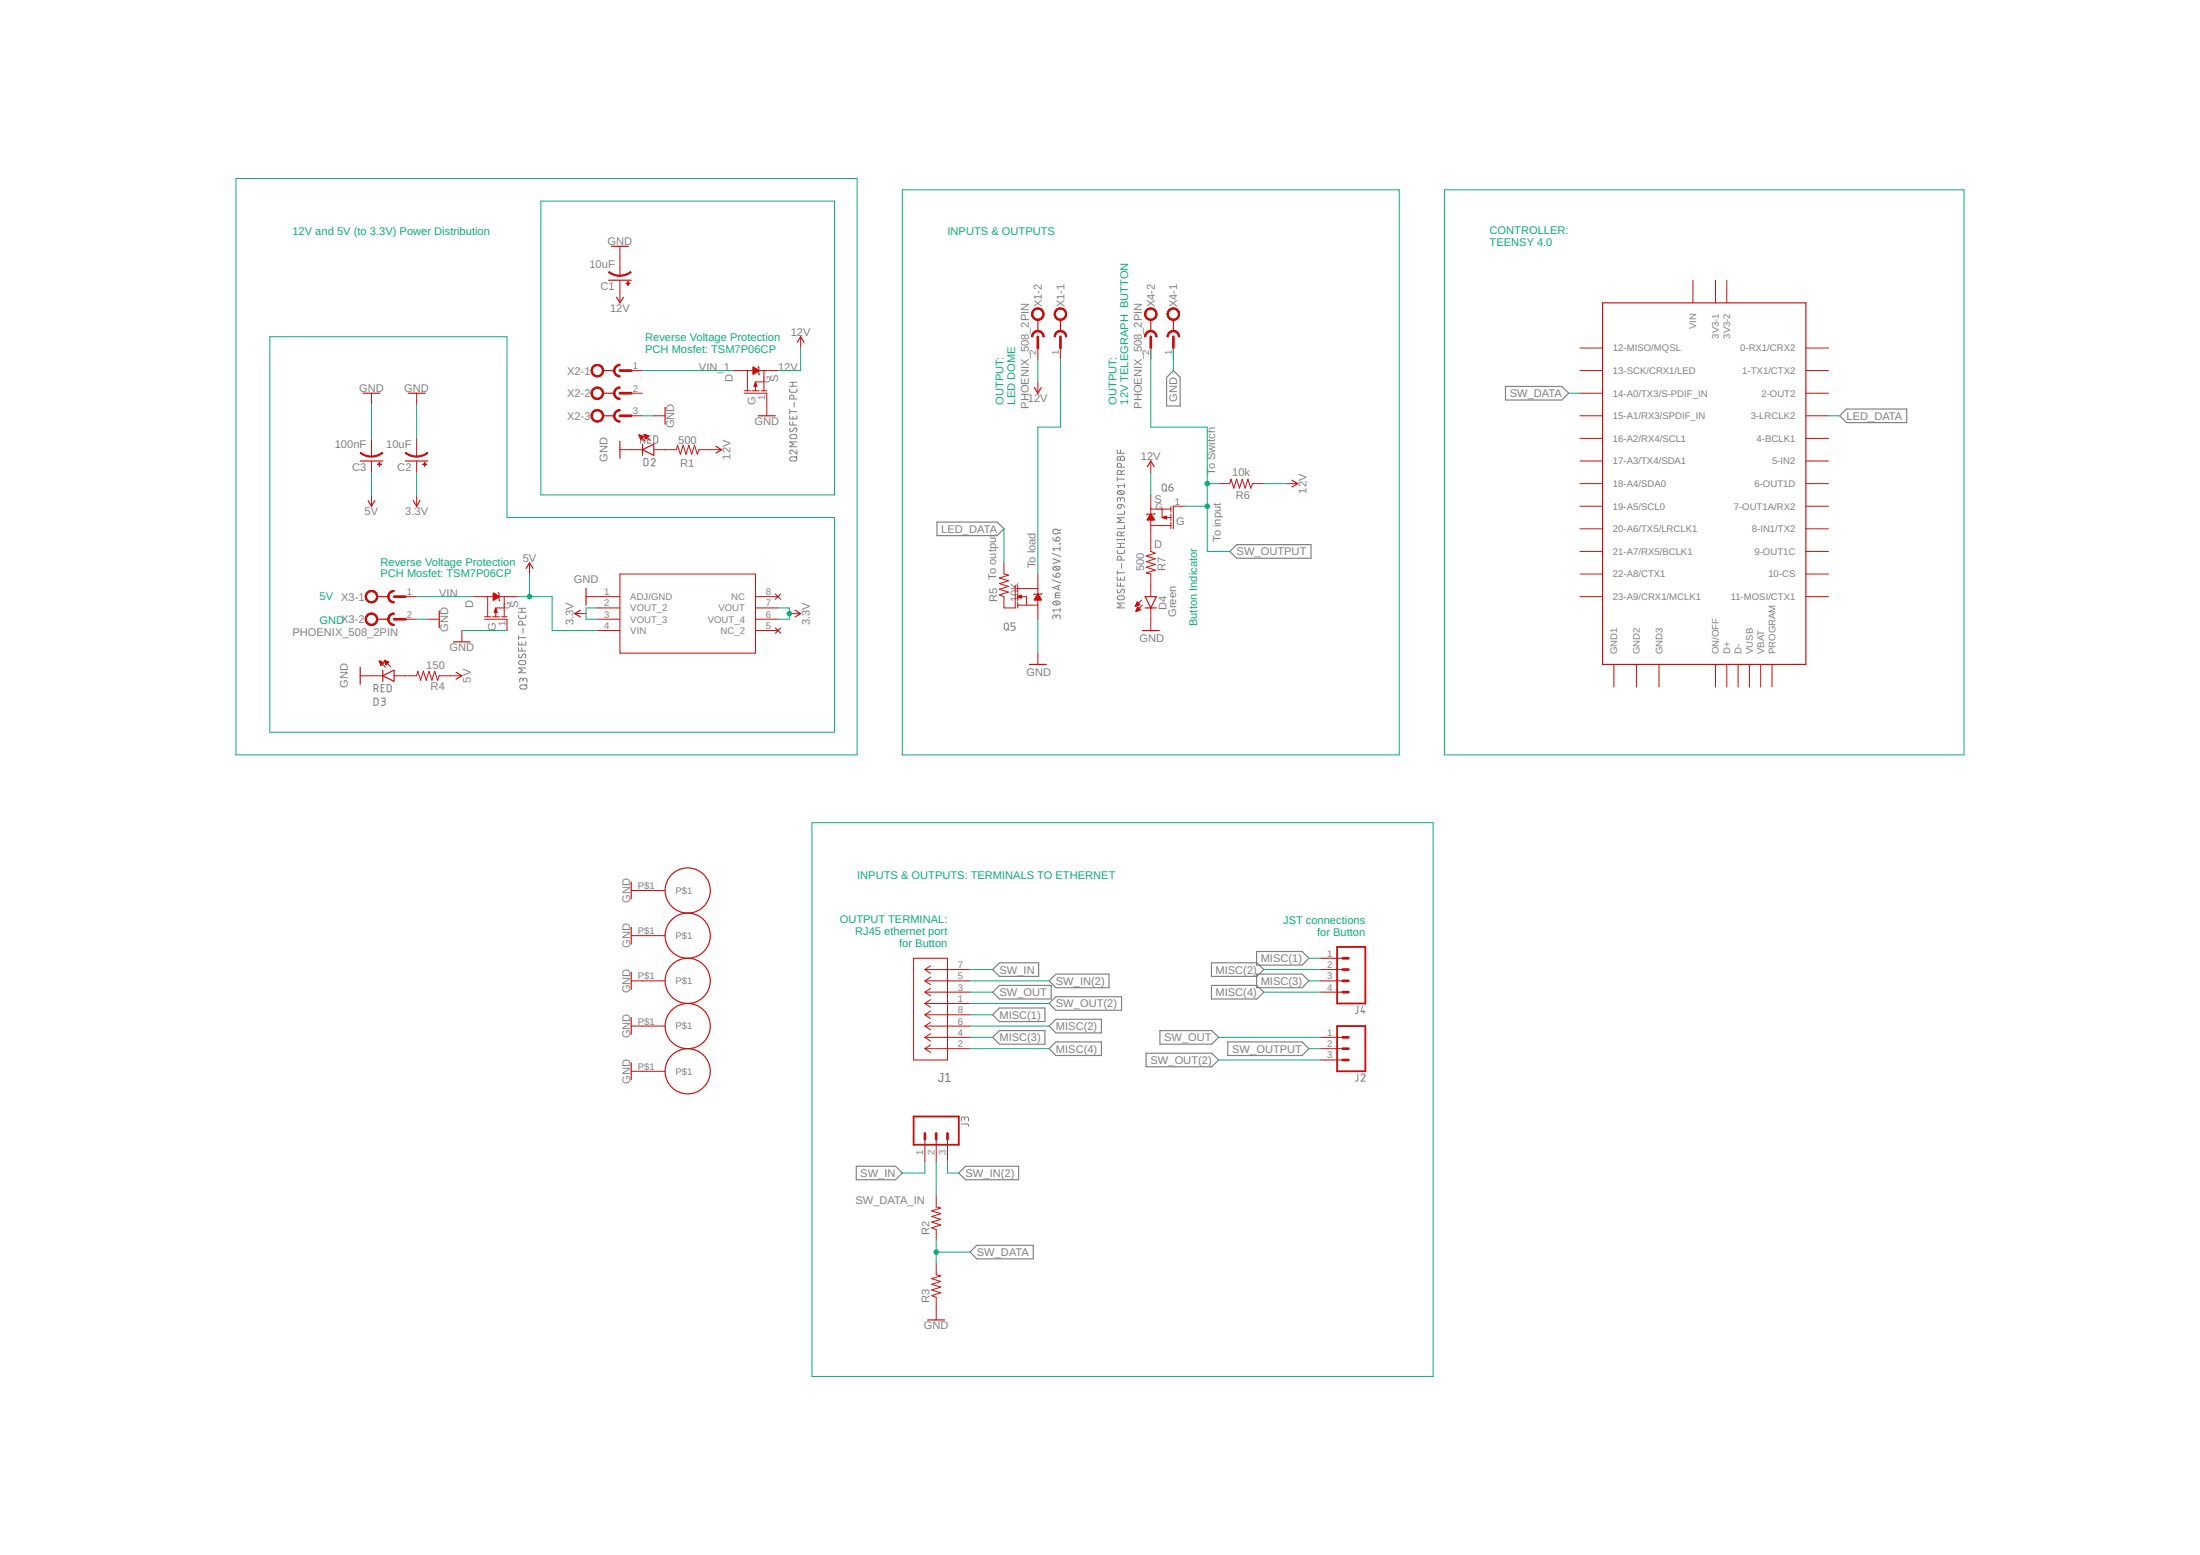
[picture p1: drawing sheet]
<svg xmlns="http://www.w3.org/2000/svg" width="841mm" height="594mm" viewBox="0 0 841 594" stroke-linecap="round" stroke-linejoin="round" font-family="sans-serif">
<g fill="none" stroke="#808080" stroke-width=".38">
<path d="M301.9 148.7l.1 .9 .5 .3 1.9-.1 .3-1.1M301.9 156.5v1.5M301.9 158.8v1.3h2.8v-1.3M301.9 157.3h2.8M301.9 147.6h2.8M301.9 146h2.8M303.1 146v1.6M303.1 159.1v1M303.4 152.4v-.8a.77 .77 0 0 0-.7-.7 .77 .77 0 0 0-.8 .7v.8h2.8M303.6 153.7v1.8M244.9 168.1h.8a.77 .77 0 0 0 .7-.8 .77 .77 0 0 0-.7-.8h-.8v2.8M245.8 168.1l.6 1.2"/>
<path d="M246.2 175.2h1l.5 .5v1.7l-.5 .5h-1zM247.6 167.8h.9M248.9 166.5h-1.3v2.8h1.3M248.9 175.8a.75 .75 0 0 1 1.1-.6 .75 .75 0 0 1 .2 1.2l-1.3 1.5h1.6M249.9 166.5l1 .1 .5 .5v1.7l-.5 .5h-1zM301.9 161.1v1.3h2.8M302 166.4l.4-.3h1.5a.77 .77 0 0 1 .8 .7 .77 .77 0 0 1-.8 .8l-1.7-.2-.3-.6zM302 174.9l.4-.3 1.5-.1a.77 .77 0 0 1 .8 .8 .77 .77 0 0 1-.8 .8l-1.7-.2-.3-.6zM302.1 163.6a.69 .69 0 0 0-.1 1.1 .69 .69 0 0 0 1-.1l.5-.8a.75 .75 0 0 1 1.2 .1 .75 .75 0 0 1-.4 1.1M303.1 161.1v1.3M304.7 171.9v1.6l-1.6-1.3a.76 .76 0 0 0-1.2 .2 .76 .76 0 0 0 .6 1.1M304.7 168.8h-2.8l1.5 1-1.5 .9h2.8"/>
<path d="M304.7 174.2l-.7 .7M427.1 171.9v1.3h2.8M427.2 174.7a.63 .63 0 0 1 .7-.2 .63 .63 0 0 1 .4 .5 .76 .76 0 0 1 .8-.7 .76 .76 0 0 1 .8 .7v.8h-2.8zM428.3 171.9v1.3M428.3 175v.8M428.6 178.5v-.8a.76 .76 0 0 0-.7-.8 .76 .76 0 0 0-.8 .8v.8h2.8M429.9 179.7l-1.3 .6M427.1 182.3v1.5M427.1 183h2.8M427.2 187.9a1.6 1.6 0 0 1 2.6 .4 1.57 1.57 0 0 1-2.7-.3zM427.2 193l1.4-.3v1a.77 .77 0 0 1-1 .5 .77 .77 0 0 1-.4-1.2zM427.7 187.6l1.5 1.2"/>
<path d="M428.3 190.8a.76 .76 0 0 1 .8-.7 .76 .76 0 0 1 .8 .7v.8M428.3 191.3v-.6a.61 .61 0 0 0-.6-.6 .61 .61 0 0 0-.6 .6v.9M428.6 192.7l.8 .3 .5 1M428.6 181.2v-.8a.76 .76 0 0 0-.7-.7 .76 .76 0 0 0-.8 .7v.8h2.8M429.9 184.7v1.6M429.9 195.2v1.3h-2.8M429.9 197.8h-2.8l1.5 .9-1.5 .9h2.8M429.9 185.5h-2.8l.6 .8M444.4 185.2a.78 .78 0 0 1 .9-.3 .78 .78 0 0 1 .5 .8v1.2a.77 .77 0 0 1-.7 .8 .77 .77 0 0 1-.8-.8zM445.5 187l.6 .7M446.9 186.1h.9a.78 .78 0 0 1 .6 .9 .78 .78 0 0 1-.8 .7 .78 .78 0 0 1-.7-.8zM448.1 184.9l-.9 .5-.3 .7"/>
<path d="M402.2 211.4l3.4 1.2M402.5 219.3l.3 .7 .9 .5M402.5 205.5l.3 .7 .9 .5M402.5 213.5l2.8 .9-2.8 .9M402.6 216.7a1.77 1.77 0 0 1 2.7 .4 1.64 1.64 0 0 1-2.8 0zM403.1 216.5l1.5 1.2M403.8 219.2a.79 .79 0 0 1 1.4 .2 .79 .79 0 0 1-.7 1.1h-.8zM403.8 205.4a.79 .79 0 0 1 1.4 .2 .79 .79 0 0 1-.7 1.1h-.8zM405.1 207.7l.2 .2zM405.3 202.2v.4h-.8a1.05 1.05 0 0 0-1.6-.3 1.05 1.05 0 0 0 0 1.6 1.05 1.05 0 0 0 1.6-.3h.8v.4M405.3 208.9v1.5M405.3 209.6h-2.8l.6 .8"/>
<path d="M427.1 210.2l.1 1 .5 .3 1.9-.2 .3-1.1M427.1 205.8v.7M427.1 218.1v1.5M427.1 218.8h2.8M427.1 209.1h2.8M427.1 207.6h2.8M427.1 206.2h2.8M428.3 207.6v1.5M428.6 214v-.8a.76 .76 0 0 0-.7-.8 .76 .76 0 0 0-.8 .8v.8h2.8M428.6 204.7v-.8a.76 .76 0 0 0-.7-.7 .76 .76 0 0 0-.8 .7v.8h2.8M428.8 215.2v1.9M429.9 200.7v1.3h-2.8"/>
<path d="M429.9 205.8v.7M429.9 203.2l-1.3 .6M198.3 235l.1 1 .5 .2 1.9-.1 .2-1.1M198.3 233.9h2.7M198.3 232.4h2.7M199.5 232.4v1.5M199.8 238.8v-.8a.76 .76 0 0 0-.8-.8 .76 .76 0 0 0-.7 .8v.8h2.7M384.1 238.3a.78 .78 0 0 1 .8-.3 .78 .78 0 0 1 .6 .8v1.2a.77 .77 0 0 1-.8 .8 .77 .77 0 0 1-.8-.8zM388.1 238h-1.6v1.2h1a.79 .79 0 0 1 .6 .8 .79 .79 0 0 1-.6 .8h-1M402.2 221.5l3.4 1.2M402.6 230a1.77 1.77 0 0 1 2.7 .4 1.54 1.54 0 0 1-1.5 .7 1.54 1.54 0 0 1-1.3-.9zM403.1 229.8l1.5 1.2"/>
<path d="M403.4 227.4h1.9M403.7 235.7a.77 .77 0 0 1 .8-.8 .77 .77 0 0 1 .8 .8v.8M403.7 236.1v-.6a.61 .61 0 0 0-.6-.6 .61 .61 0 0 0-.6 .6v1M404.6 223.8v1.4M405.3 226.5l-1.6 .1-.3 .4v1.4h1.9M405.3 232.3v1.5M405.3 233h-2.8l.6 .8M405.3 223.6l-2.8 .9 2.8 .9M427.1 222.7v1.2h2.8M427.1 220.4v1.2h2.8v-1.2M427.2 227.9l.4-.3h1.5a.76 .76 0 0 1 .8 .8 .76 .76 0 0 1-.8 .8l-1.7-.2-.3-.6zM427.3 225.2a.68 .68 0 0 0-.1 1 .68 .68 0 0 0 1 0l.5-.8a.75 .75 0 0 1 1.2 .1 .75 .75 0 0 1-.4 1.1"/>
<path d="M428.3 220.7v.9M428.3 222.7v1.2M429.9 230.4h-2.8l1.5 .9-1.5 .9h2.8M198.3 247.5v1.2h2.7M198.3 242.8v1.6M198.3 245.2v1.2h2.7v-1.2M198.3 243.6h2.7M198.4 252.7l.6-.3h1.3a.76 .76 0 0 1 .7 .8 .76 .76 0 0 1-.7 .7l-1.7-.1-.3-.4zM198.5 250a.68 .68 0 0 0-.1 1 .68 .68 0 0 0 1 0l.5-.9a.75 .75 0 0 1 1.2 .2 .75 .75 0 0 1-.5 1.1M199.5 245.5v.9M199.5 247.5v1.2M199.9 259.8a.77 .77 0 0 1 .8-.7 .77 .77 0 0 1 .8 .7v.8"/>
<path d="M199.9 240v1.9M201 255.2h-2.7l1.5 .9-1.5 .9h2.7M385.1 240.2l.7 .6M143 263.1h.8a.77 .77 0 0 0 .7-.8 .77 .77 0 0 0-.7-.8h-.8v2.8M143 266.7l1 .1 .5 .5v1.6l-.5 .6h-1zM143.9 263.1l.6 1.2M145.7 266.7h1a.61 .61 0 0 1 .6 .6 .61 .61 0 0 1-.6 .6h-.7M145.7 262.8h.9M146.5 267.9a.76 .76 0 0 1 .8 .8 .76 .76 0 0 1-.8 .8h-.8M147 261.5h-1.3v2.8h1.3M148 261.5l1 .1 .5 .5v1.7l-.5 .5h-1zM199 261.8l1.7-.1a.77 .77 0 0 1 .8 .8 .77 .77 0 0 1-.8 .7h-1.2a.77 .77 0 0 1-.8-.5 .77 .77 0 0 1 .3-.9z"/>
<path d="M199.9 260.3v-.6a.61 .61 0 0 0-.6-.6 .61 .61 0 0 0-.6 .6v.9M201.5 261.4l-.6 .6M519.1 384.4v2.3l-.9 .4M520.9 384.4l-.6 2.1h1.5M521.4 385.9v1.2M519.1 410.3v2.3l-.9 .4M520.3 410.9a.75 .75 0 0 1 1.1-.6 .75 .75 0 0 1 .2 1.2l-1.3 1.5h1.5M367.5 429.4l2.3 .1 .4 .2 .1 .6M368.7 427.4a.76 .76 0 0 1 .8-.7 .76 .76 0 0 1 .8 .7v.8M368.7 427.9v-.6a.61 .61 0 0 0-.6-.6 .61 .61 0 0 0-.6 .6v.9"/>
</g>
<g fill="none" stroke="#808080" stroke-width=".44">
<path d="M448.6 141.6l2.5 2.6v10.9h-5.1v-10.9zM575.5 147.6h21.6l2.6 2.6-2.6 2.6h-21.6zM703.3 158.9l2.6-2.6h23v5.2h-23zM358.2 199.5h23l2.6 2.5-2.6 2.6h-23zM470.2 210.7l2.5-2.6h28.5v5.2h-28.5zM379.5 379.1l2.6-2.6h19.8v5.2h-19.8zM379.5 370.4l2.6-2.6h15v5.2h-15zM401.1 374.7l2.5-2.5h20.3v5.1h-20.3zM463.1 376.5h17.4l2.6 2.6-2.6 2.6h-17.4zM463.1 367.8h17.4l2.6 2.6-2.6 2.6h-17.4zM480.4 372.2h17.4l2.6 2.5-2.6 2.6h-17.4zM480.4 363.5h17.4l2.6 2.6-2.6 2.6h-17.4z"/>
<path d="M379.5 396.3l2.6-2.6h17.4v5.2h-17.4zM379.5 387.7l2.6-2.6h17.4v5.2h-17.4zM401.1 392l2.5-2.6h17.4v5.2h-17.4zM401.1 383.4l2.5-2.6h25.2v5.2h-25.2zM443.4 393.7h19.8l2.6 2.6-2.6 2.6h-19.8zM469.3 398.1h28.5l2.6 2.5-2.6 2.6h-28.5zM401.1 400.6l2.5-2.5h17.4v5.1h-17.4zM438.1 402.4h25.1l2.6 2.6-2.6 2.6h-25.1zM327.3 445.6h15l2.6 2.5-2.6 2.6h-15zM366.5 448.1l2.6-2.5h20.3v5.1h-20.3zM373.4 475.8h21.6v5.1h-21.6l-2.6-2.5z"/>
</g>
<g fill="none" stroke="#c90d0c" stroke-width=".38">
<path d="M237 94.1v11.2M237 107.1v8.6M237 105.3h.1M647.2 107.1v8.6M655.8 107.1v8.6M660.1 107.1v8.6M289.8 140l.3 .3v2.6l.3 .3M306.1 128.7v4.3M396.7 133v4.3M405.4 133v4.3M439.9 133v4.3M448.6 133v4.3"/>
<path d="M604 133h8.6M690.4 133h8.6M142 150.2v4.3M159.3 150.2v4.3M241.3 141.6h4.3M241.3 150.2h4.3M241.3 158.9h4.3M249.9 158.9h4.4M280.2 141.6h7.6M284.5 150.2h8.6v8.7M284.5 149.3h2.4M285.7 141.6v7.7"/>
<path d="M287.6 149.3h2.6M290.1 141.6h7.3M291 149.3h2.1M292 141.6v7.7M292 145.9h-3.2v3.4M396.7 145.9v4.3M604 141.6h8.6M604 150.2h8.6M604 158.9h8.6M690.4 141.6h8.6M690.4 150.2h8.6M690.4 158.9h8.6"/>
<path d="M142 167.5v6.9M142 176.1v4.3M142 174.4h.1M159.3 167.5v6.9M159.3 176.1v4.3M159.3 174.4h.1M237 171.8h8.6M244.3 166.2l2.4 2.4M246.3 166l2.3 2.4M249.9 171.8h8.7l.4-1.7 1.1 3.4 1.1-3.4 1.1 3.4 1-3.4 1.1 3.4 1.1-3.4 1.1 3.4 .6-1.7h8.6M439.9 176.1v4.3M604 167.5h8.6"/>
<path d="M604 176.1h8.6M690.4 167.5h8.6M690.4 176.1h8.6M142 189.1v4.3M159.3 189.1v4.3M439.9 194.5h7.7M439.9 189.1v7.3M439.9 198.7v12l1.7 .6-3.4 1.1 3.4 1.1-3.4 1.1 3.4 1-3.4 1.1 3.4 1.1-3.4 1.1 1.7 .4v8.6M441.5 196.1l-.3 .3h-2.6l-.3 .3M444.2 194.5v3.2h3.4M447.6 193.4v2.1M447.6 196.3v2.6"/>
<path d="M447.6 199.6v2.4M452.9 193.4h-4.3v8.6M465.8 184.8h4.4l.4-1.8 1.1 3.5 1-3.5 1.1 3.5 1.1-3.5 1.1 3.5 1.1-3.5 1 3.5 .7-1.7h4.3M491.7 184.8h4.4M604 184.8h8.6M604 193.4h8.6M690.4 184.8h8.6M690.4 193.4h8.6M202.4 215v4.3M237 219.3h51.8v30.2h-51.8zM383.8 215v4.3l1.7 .4-3.4 1.1 3.4 1.1-3.4 1.1 3.4 1-3.4 1.1 3.4 1.1-3.4 1.1 1.7 .6v4.4h4.3v-8.7M396.7 219.3v7.7"/>
<path d="M439.9 200.8h7.7M604 202h8.6M604 210.7h8.6M604 219.3h8.6M690.4 202h8.6M690.4 210.7h8.6M690.4 219.3h8.6M155 227.9h4.3M155 236.6h4.3M163.6 236.6h4.3M180.9 227.9h7.6M185.2 236.6h8.6v4.3"/>
<path d="M185.2 235.6h2.4M186.4 227.9v7.7M188.3 235.6h2.6M190.5 226.4l.3 .3v2.5l.3 .4M190.8 227.9h7.3M191.7 235.6h2.1M192.7 232.3h-3.2v3.3M192.7 227.9v7.7M219.7 234.4h4.3M224 227.9h13M228.3 232.3h8.7M228.3 236.6h8.7"/>
<path d="M288.8 227.9h8.6M288.8 232.3h8.6M288.8 236.6h8.6M296.4 239.9l2.1 2M296.4 226.9l2.1 2.1M298.5 239.9l-2.1 2M298.5 226.9l-2.1 2.1M301.8 234.4h4.3M389.1 223.6v2.5M389.1 226.8v2.6M389.1 230.1v2.2M389.1 231.2h7.6"/>
<path d="M389.1 224.9h7.6M390.4 227.9h2v3.3M396.7 229.2v7.4M398.3 226.7l-.3 .3h-2.5l-.4 .3M436.5 229.2l-2.4 2.4M436.7 231.2l-2.4 2.4M439.9 232.3v8.6M604 227.9h8.6M690.4 227.9h8.6M137.7 258.2h8.6M145 252.6l2.4 2.3M147 252.3l2.3 2.4"/>
<path d="M150.6 258.2h8.7l.4-1.8 1.1 3.5 1.1-3.5 1 3.5 1.1-3.5 1.1 3.5 1.1-3.5 1.1 3.5 .6-1.7h8.7M176.6 240.9v4.3M228.3 240.9h8.7M288.8 240.9h8.6M396.7 249.5v4.4M616.9 253.9v8.6M625.6 253.9v8.6M634.2 253.9v8.6M655.8 253.9v8.6M660.1 253.9v8.6M664.4 253.9v8.6M668.8 253.9v8.6"/>
<path d="M673.1 253.9v8.6M677.4 253.9v8.6M241.3 340.2h13M241.3 357.5h13M241.3 374.7h13M349.2 366.1h13v38.9h-13zM353.6 379.1h17.2M353.6 374.7h17.2M353.6 370.4h17.2M353.6 379.1l2.1 1.4M353.6 374.7l2.1 1.5M353.6 370.4l2.1 1.5"/>
<path d="M355.7 377.6l-2.1 1.5M355.7 373.3l-2.1 1.4M355.7 369l-2.1 1.4M504.7 379.1h8.6M504.7 374.7h8.6M504.7 370.4h8.6M504.7 366.1h8.6M241.3 392h13M353.6 396.3h17.2M353.6 392h17.2M353.6 387.7h17.2M353.6 383.4h17.2"/>
<path d="M353.6 396.3l2.1 1.5M353.6 392l2.1 1.4M353.6 387.7l2.1 1.4M353.6 383.4l2.1 1.4M355.7 399.2l-2.1 1.4M355.7 394.9l-2.1 1.4M355.7 390.6l-2.1 1.4M355.7 386.2l-2.1 1.5M355.7 381.9l-2.1 1.5M504.7 396.3h8.6M241.3 409.3h13M353.6 400.6h17.2"/>
<path d="M353.6 400.6l2.1 1.5M504.7 400.6h8.6M504.7 405h8.6M353.6 435.2v8.6M357.9 435.2v8.6M362.2 435.2v8.6M357.9 456.8v4.3l1.7 .4-3.4 1.1 3.4 1.1-3.4 1.1 3.4 1-3.4 1.1 3.4 1.1-3.4 1.1 1.7 .6v4.3M357.9 482.7v4.3l1.7 .4-3.4 1.1 3.4 1.1-3.4 1.1 3.4 1-3.4 1.1 3.4 1.1-3.4 1.1 1.7 .6v8.7"/>
</g>
<g fill="none" stroke="#c90d0c" stroke-width=".44">
<path d="M233.7 94.1h6.5M232.7 107.1h8.6M235.7 113.5l1.3 2.2 1.3-2.2M612.6 115.7h77.8v138.2h-77.8zM304.8 130.8l1.3-2.1 1.3 2.1M396.7 122.2v4.3M405.4 122.2v4.3M439.9 122.2v4.3M448.6 122.2v4.3M138.8 150.2h6.4M156 150.2h6.5M230.5 158.9h4.3"/>
<path d="M230.5 141.6h4.3M230.5 150.2h4.3M254.3 155.6v6.5M289.9 158.9h6.5M395.5 148.1l1.2 2.1 1.3-2.1M137.7 176.1h8.6M155 176.1h8.6M237 168.6v6.4M245.6 171.8l4.3-2.1v4.3zM245.6 169.7v4.3M273.7 170.5l2.1 1.3-2.1 1.3M438.6 178.3l1.3-2.2 1.3 2.2"/>
<path d="M140.7 191.2l1.3 2.2 1.3-2.2M158 191.2l1.3 2.2 1.3-2.2M493.9 183.5l2.2 1.3-2.2 1.3M201.1 217.1l1.3-2.1 1.4 2.1M144.2 227.9h4.3M144.2 236.6h4.3M167.9 233.3v6.5M221.9 233.1l-2.2 1.3 2.2 1.3M224 224.7v6.5M303.9 233.1l2.2 1.3-2.2 1.3M437.8 227.9h4.3l-2.2 4.4zM437.8 232.3h4.3"/>
<path d="M137.7 254.9v6.5M146.3 258.2l4.3-2.2v4.3zM146.3 256v4.3M173.3 245.2h6.5M174.4 256.9l2.2 1.3-2.2 1.3M393.5 253.9h6.5M436.7 240.9h6.5M241.3 337v6.4M241.3 354.2v6.5M241.3 371.5v6.5M241.3 388.8v6.4M241.3 406v6.5"/>
<path d="M354.6 504.3h6.5"/>
<circle cx="262.9" cy="340.2" r="8.6"/>
<circle cx="262.9" cy="357.5" r="8.6"/>
<circle cx="262.9" cy="374.7" r="8.6"/>
<circle cx="262.9" cy="392" r="8.6"/>
<circle cx="262.9" cy="409.3" r="8.6"/>
</g>
<g fill="#c90d0c" stroke="#c90d0c" stroke-width=".38">
<path d="M396.7 226.7l1.5 2.5-2.8 .1z" fill-rule="evenodd"/>
<path d="M388.9 227.9l1.6-.6v1.3z" fill-rule="evenodd"/>
<path d="M439.9 196.2l1.5 2.4-2.8 .1z" fill-rule="evenodd"/>
<path d="M444.4 197.6l1.6-.5v1.2z" fill-rule="evenodd"/>
<path d="M434.7 229.9l1.1 1.1-1.7 .8z" fill-rule="evenodd"/>
<path d="M434.9 231.8l1.1 1.2-1.7 .7z" fill-rule="evenodd"/>
<path d="M246.1 166l1.9 .6-1.1 1.1z" fill-rule="evenodd"/>
<path d="M244.2 166.2l1.9 .6-1.2 1.1z" fill-rule="evenodd"/>
<path d="M287.8 140.2l2.5 1.4-2.4 1.4z" fill-rule="evenodd"/>
<path d="M288.7 146.1l.7 1.5h-1.2z" fill-rule="evenodd"/>
<path d="M232.9 103.7l1.9 1.1 2.2 .3v.5a7 7 0 0 1-4.4-1.5z" fill-rule="evenodd"/>
<path d="M237 105.1l2.1-.3 1.9-1.1 .3 .4a6.9 6.9 0 0 1-4.3 1.4z" fill-rule="evenodd"/>
<path d="M226.7 139.9a2.37 2.37 0 0 1 3.7 .5 2.37 2.37 0 0 1-1.4 3.5 2.37 2.37 0 0 1-3-2.3h.4a1.94 1.94 0 0 1 2.9-1.6 1.94 1.94 0 0 1 .2 3.3 1.94 1.94 0 0 1-3.1-1.3v-.4h-.4v-.5z" fill-rule="evenodd"/>
<path d="M226.7 139.9a2.37 2.37 0 0 1 3.7 .5 2.37 2.37 0 0 1-1.4 3.5 2.37 2.37 0 0 1-3-2.3h.4a1.94 1.94 0 0 1 2.9-1.6 1.94 1.94 0 0 1 .2 3.3 1.94 1.94 0 0 1-3.1-1.3v-.4h-.4v-.5z" fill-rule="evenodd"/>
<path d="M234.6 141.6h.5a1.92 1.92 0 0 0 1.9 1.9v.5a2.38 2.38 0 0 1-2.4-2.4z" fill-rule="evenodd"/>
<path d="M235.3 139.9l1.5-.7 .2 .5a1.92 1.92 0 0 0-1.9 1.9l-.5-.2z" fill-rule="evenodd"/>
<path d="M235.3 139.9l1.5-.7 .2 .5a1.94 1.94 0 0 0-1.9 1.9 1.94 1.94 0 0 0 1.9 1.9v.5a2.37 2.37 0 0 1-2.2-1.5 2.37 2.37 0 0 1 .5-2.6z" fill-rule="evenodd"/>
<path d="M226.7 148.5a2.37 2.37 0 0 1 3.7 .5 2.37 2.37 0 0 1-1.4 3.5 2.37 2.37 0 0 1-3-2.3h.4a1.94 1.94 0 0 1 2.9-1.6 1.94 1.94 0 0 1 .2 3.3 1.94 1.94 0 0 1-3.1-1.3v-.4h-.4v-.4z" fill-rule="evenodd"/>
<path d="M226.7 148.5a2.37 2.37 0 0 1 3.7 .5 2.37 2.37 0 0 1-1.4 3.5 2.37 2.37 0 0 1-3-2.3h.4a1.94 1.94 0 0 1 2.9-1.6 1.94 1.94 0 0 1 .2 3.3 1.94 1.94 0 0 1-3.1-1.3v-.4h-.4v-.4z" fill-rule="evenodd"/>
<path d="M234.6 150.2h.5a1.92 1.92 0 0 0 1.9 2v.4a2.38 2.38 0 0 1-2.4-2.4z" fill-rule="evenodd"/>
<path d="M235.3 148.5l1.5-.7 .2 .5a1.92 1.92 0 0 0-1.9 1.9l-.5-.2z" fill-rule="evenodd"/>
<path d="M235.3 148.5l1.5-.7 .2 .5a1.94 1.94 0 0 0-1.9 1.9 1.94 1.94 0 0 0 1.9 2v.4a2.37 2.37 0 0 1-2.2-1.5 2.37 2.37 0 0 1 .5-2.6z" fill-rule="evenodd"/>
<path d="M226.7 157.2a2.37 2.37 0 0 1 3.7 .5 2.37 2.37 0 0 1-1.4 3.5 2.37 2.37 0 0 1-3-2.3h.4a1.94 1.94 0 0 1 2.9-1.7 1.94 1.94 0 0 1 .2 3.3 1.94 1.94 0 0 1-3.1-1.3v-.3h-.4v-.5z" fill-rule="evenodd"/>
<path d="M226.7 157.2a2.37 2.37 0 0 1 3.7 .5 2.37 2.37 0 0 1-1.4 3.5 2.37 2.37 0 0 1-3-2.3h.4a1.94 1.94 0 0 1 2.9-1.7 1.94 1.94 0 0 1 .2 3.3 1.94 1.94 0 0 1-3.1-1.3v-.3h-.4v-.5z" fill-rule="evenodd"/>
<path d="M234.6 158.9h.5a1.92 1.92 0 0 0 1.9 1.9v.4a2.38 2.38 0 0 1-2.4-2.3z" fill-rule="evenodd"/>
<path d="M235.3 157.2l1.5-.7 .2 .4a1.88 1.88 0 0 0-1.9 2l-.5-.2z" fill-rule="evenodd"/>
<path d="M235.3 157.2l1.5-.7 .2 .4a1.94 1.94 0 0 0-1.9 2 1.94 1.94 0 0 0 1.9 1.9v.4a2.37 2.37 0 0 1-2.2-1.4 2.37 2.37 0 0 1 .5-2.6z" fill-rule="evenodd"/>
<path d="M146.8 252.3l1.9 .6-1.1 1.2z" fill-rule="evenodd"/>
<path d="M144.9 252.5l1.9 .7-1.2 1.1z" fill-rule="evenodd"/>
<path d="M140.3 226.3a2.37 2.37 0 0 1 3.7 .4 2.37 2.37 0 0 1-1.4 3.5 2.37 2.37 0 0 1-3-2.3h.5a1.94 1.94 0 0 1 2.7-1.7 1.94 1.94 0 0 1 .4 3.2 1.94 1.94 0 0 1-3.1-1.1v-.4h-.5l.1-.4z" fill-rule="evenodd"/>
<path d="M140.3 226.3a2.37 2.37 0 0 1 3.7 .4 2.37 2.37 0 0 1-1.4 3.5 2.37 2.37 0 0 1-3-2.3h.5a1.94 1.94 0 0 1 2.7-1.7 1.94 1.94 0 0 1 .4 3.2 1.94 1.94 0 0 1-3.1-1.1v-.4h-.5l.1-.4z" fill-rule="evenodd"/>
<path d="M148.3 227.9h.4a1.95 1.95 0 0 0 1.9 2v.4a2.35 2.35 0 0 1-2.3-2.4z" fill-rule="evenodd"/>
<path d="M148.9 226.3l1.5-.7 .2 .4a1.95 1.95 0 0 0-1.9 1.9l-.4-.2z" fill-rule="evenodd"/>
<path d="M148.9 226.3l1.5-.7 .2 .4a1.95 1.95 0 0 0-1.9 1.9 1.95 1.95 0 0 0 1.9 2v.4a2.38 2.38 0 0 1-2.2-1.5 2.38 2.38 0 0 1 .5-2.5z" fill-rule="evenodd"/>
<path d="M140.3 234.9a2.37 2.37 0 0 1 3.7 .5 2.37 2.37 0 0 1-1.4 3.5 2.37 2.37 0 0 1-3-2.3h.5a1.94 1.94 0 0 1 2.7-1.8 1.94 1.94 0 0 1 .4 3.3 1.94 1.94 0 0 1-3.1-1.1v-.4h-.5l.1-.5z" fill-rule="evenodd"/>
<path d="M140.3 234.9a2.37 2.37 0 0 1 3.7 .5 2.37 2.37 0 0 1-1.4 3.5 2.37 2.37 0 0 1-3-2.3h.5a1.94 1.94 0 0 1 2.7-1.8 1.94 1.94 0 0 1 .4 3.3 1.94 1.94 0 0 1-3.1-1.1v-.4h-.5l.1-.5z" fill-rule="evenodd"/>
<path d="M148.3 236.6h.4a1.95 1.95 0 0 0 1.9 1.9v.5a2.35 2.35 0 0 1-2.3-2.4z" fill-rule="evenodd"/>
<path d="M148.9 234.9l1.5-.7 .2 .4a1.95 1.95 0 0 0-1.9 2l-.4-.2z" fill-rule="evenodd"/>
<path d="M148.9 234.9l1.5-.7 .2 .4a1.95 1.95 0 0 0-1.9 2 1.95 1.95 0 0 0 1.9 1.9v.5a2.38 2.38 0 0 1-2.2-1.5 2.38 2.38 0 0 1 .5-2.6z" fill-rule="evenodd"/>
<path d="M137.9 172.8l1.9 1.1 2.2 .3v.4a7 7 0 0 1-4.4-1.5z" fill-rule="evenodd"/>
<path d="M142 174.2l2.1-.4 2-1 .2 .4a6.8 6.8 0 0 1-4.3 1.4z" fill-rule="evenodd"/>
<path d="M155.2 172.8l1.9 1.1 2.2 .3v.4a7.1 7.1 0 0 1-4.4-1.5z" fill-rule="evenodd"/>
<path d="M159.3 174.2l2.1-.4 1.9-1 .3 .4a6.8 6.8 0 0 1-4.3 1.4z" fill-rule="evenodd"/>
<path d="M188.5 226.6l2.5 1.3-2.4 1.5z" fill-rule="evenodd"/>
<path d="M189.4 232.4l.7 1.6h-1.2z" fill-rule="evenodd"/>
<path d="M403.7 118.3a2.37 2.37 0 0 1 3.7 .5 2.37 2.37 0 0 1-1.4 3.5 2.37 2.37 0 0 1-3-2.3h.4a1.94 1.94 0 0 1 2.8-1.8 1.94 1.94 0 0 1 .4 3.3 1.94 1.94 0 0 1-3.1-1.1l-.1-.4h-.4l.1-.5z" fill-rule="evenodd"/>
<path d="M403.7 118.3a2.37 2.37 0 0 1 3.7 .5 2.37 2.37 0 0 1-1.4 3.5 2.37 2.37 0 0 1-3-2.3h.4a1.94 1.94 0 0 1 2.8-1.8 1.94 1.94 0 0 1 .4 3.3 1.94 1.94 0 0 1-3.1-1.1l-.1-.4h-.4l.1-.5z" fill-rule="evenodd"/>
<path d="M403.7 127l1.5-.7 .2 .4a1.95 1.95 0 0 0-2 2h-.4l.1-.7z" fill-rule="evenodd"/>
<path d="M405.4 126.3a2.38 2.38 0 0 1 2.4 2.4h-.5a1.95 1.95 0 0 0-1.9-2z" fill-rule="evenodd"/>
<path d="M403.7 127a2.37 2.37 0 0 1 2.6-.6 2.37 2.37 0 0 1 1.5 2.3h-.5a1.95 1.95 0 0 0-1.9-2 1.95 1.95 0 0 0-2 2h-.4l.1-.7z" fill-rule="evenodd"/>
<path d="M395.1 118.3a2.37 2.37 0 0 1 3.7 .5 2.37 2.37 0 0 1-1.4 3.5 2.37 2.37 0 0 1-3-2.3h.4a1.94 1.94 0 0 1 2.8-1.8 1.94 1.94 0 0 1 .3 3.3 1.94 1.94 0 0 1-3.1-1.1v-.4h-.4v-.5z" fill-rule="evenodd"/>
<path d="M395.1 118.3a2.37 2.37 0 0 1 3.7 .5 2.37 2.37 0 0 1-1.4 3.5 2.37 2.37 0 0 1-3-2.3h.4a1.94 1.94 0 0 1 2.8-1.8 1.94 1.94 0 0 1 .3 3.3 1.94 1.94 0 0 1-3.1-1.1v-.4h-.4v-.5z" fill-rule="evenodd"/>
<path d="M395.1 127l1.4-.7 .2 .4a1.95 1.95 0 0 0-1.9 2h-.4v-.7z" fill-rule="evenodd"/>
<path d="M396.7 126.3a2.38 2.38 0 0 1 2.4 2.4h-.4a1.95 1.95 0 0 0-2-2z" fill-rule="evenodd"/>
<path d="M395.1 127a2.37 2.37 0 0 1 2.6-.6 2.37 2.37 0 0 1 1.4 2.3h-.4a1.95 1.95 0 0 0-2-2 1.95 1.95 0 0 0-1.9 2h-.4v-.7z" fill-rule="evenodd"/>
<path d="M446.9 118.3a2.38 2.38 0 0 1 3.7 .5 2.38 2.38 0 0 1-1.4 3.5 2.38 2.38 0 0 1-3-2.3h.4a1.94 1.94 0 0 1 2.8-1.8 1.94 1.94 0 0 1 .4 3.3 1.94 1.94 0 0 1-3.1-1.1l-.1-.4h-.4z" fill-rule="evenodd"/>
<path d="M446.9 118.3a2.38 2.38 0 0 1 3.7 .5 2.38 2.38 0 0 1-1.4 3.5 2.38 2.38 0 0 1-3-2.3h.4a1.94 1.94 0 0 1 2.8-1.8 1.94 1.94 0 0 1 .4 3.3 1.94 1.94 0 0 1-3.1-1.1l-.1-.4h-.4z" fill-rule="evenodd"/>
<path d="M446.9 127l1.5-.7 .2 .4a1.95 1.95 0 0 0-2 2l-.4-.3z" fill-rule="evenodd"/>
<path d="M448.6 126.3a2.38 2.38 0 0 1 2.3 2.4h-.4a1.92 1.92 0 0 0-1.9-2z" fill-rule="evenodd"/>
<path d="M446.9 127a2.37 2.37 0 0 1 2.6-.6 2.37 2.37 0 0 1 1.4 2.3h-.4a1.94 1.94 0 0 0-1.9-2 1.94 1.94 0 0 0-2 2l-.4-.3z" fill-rule="evenodd"/>
<path d="M438.2 118.3a2.37 2.37 0 0 1 3.8 .5 2.37 2.37 0 0 1-1.4 3.5 2.37 2.37 0 0 1-3-2.3h.4a1.94 1.94 0 0 1 2.7-1.8 1.94 1.94 0 0 1 .4 3.3 1.94 1.94 0 0 1-3.1-1.1v-.4h-.4v-.5z" fill-rule="evenodd"/>
<path d="M438.2 118.3a2.37 2.37 0 0 1 3.8 .5 2.37 2.37 0 0 1-1.4 3.5 2.37 2.37 0 0 1-3-2.3h.4a1.94 1.94 0 0 1 2.7-1.8 1.94 1.94 0 0 1 .4 3.3 1.94 1.94 0 0 1-3.1-1.1v-.4h-.4v-.5z" fill-rule="evenodd"/>
<path d="M438.2 127l1.5-.7 .2 .4a1.95 1.95 0 0 0-1.9 2h-.4v-.7z" fill-rule="evenodd"/>
<path d="M439.9 126.3a2.38 2.38 0 0 1 2.4 2.4h-.4a1.92 1.92 0 0 0-2-2z" fill-rule="evenodd"/>
<path d="M438.2 127a2.37 2.37 0 0 1 2.6-.6 2.37 2.37 0 0 1 1.5 2.3h-.4a1.94 1.94 0 0 0-2-2 1.94 1.94 0 0 0-1.9 2h-.4v-.7z" fill-rule="evenodd"/>
</g>
<path d="M511.2 361.8h10.7v21.6h-10.7zM511.2 392h10.7v17.3h-10.7zM349.2 426.6h17.3v10.7h-17.3z" fill="none" stroke="#c90d0c" stroke-width=".7"/>
<g fill="none" stroke="#c90d0c" stroke-width="1">
<path d="M396.7 128.7v4.3M405.4 128.7v4.3M439.9 128.7v4.3M448.6 128.7v4.3M237 141.6h4.3M237 150.2h4.3M237 158.9h4.3M150.6 227.9h4.4M150.6 236.6h4.4M513.3 374.7h2.2M513.3 370.4h2.2M513.3 366.1h2.2"/>
<path d="M513.3 379.1h2.2M513.3 396.3h2.2M513.3 405h2.2M513.3 400.6h2.2M353.6 433v2.2M357.9 433v2.2M362.2 433v2.2"/>
</g>
<g fill="#c90d0c" stroke="#c90d0c" stroke-width=".38">
<path d="M239.3 108.2h1.5v.2h-1.5z"/>
<path d="M240 107.5h.2v1.6h-.2z"/>
<path d="M144.3 177.3h1.5v.2h-1.5z"/>
<path d="M145 176.6h.2v1.5h-.2z"/>
<path d="M161.6 177.3h1.5v.2h-1.5z"/>
<path d="M162.2 176.6h.3v1.5h-.3z"/>
</g>
<g fill="none" stroke="#0dab76" stroke-width=".38">
<path d="M90.2 68.2h237.5v220.2h-237.5zM206.8 76.8h112.2v112.3h-112.2zM344.9 72.5h190v215.9h-190zM552.2 72.5h198.6v215.9h-198.6zM103.1 128.7h90.7v69h125.2v82.1h-215.9zM306.1 133v8.6h-8.7M396.7 137.3v8.6M405.4 137.3v25.9h-8.7v56.1M439.9 133v30.2h21.6v47.5h8.7M448.6 133v8.6M142 154.5v13M159.3 154.5v13"/>
<path d="M245.6 158.9h4.3M245.6 141.6h34.6M599.7 150.2h4.3M699 158.9h4.3M142 180.4v8.7M159.3 180.4v8.7M439.9 180.4v8.7M452.9 193.4h8.6M461.5 184.8h4.3M483.1 184.8h8.6M202.4 219.3v8.6M383.8 202v13"/>
<path d="M159.3 236.6h4.3M159.3 227.9h21.6M198.1 227.9h13v13h17.2M228.3 232.3h-4.3v4.3h4.3M297.4 232.3h4.4v4.3h-4.4M396.7 236.6v12.9M176.6 240.9h17.2M310.4 314.3h237.5v211.6h-237.5zM370.8 379.1h8.7M370.8 370.4h8.7M370.8 374.7h30.3M483.1 379.1h21.6"/>
<path d="M483.1 370.4h21.6M500.4 374.7h4.3M500.4 366.1h4.3M370.8 396.3h8.7M370.8 383.4h30.3M370.8 387.7h8.7M370.8 392h30.3M465.8 396.3h38.9M370.8 400.6h30.3M465.8 405h38.9M500.4 400.6h4.3M353.6 443.8v4.3h-8.7"/>
<path d="M357.9 443.8v13M362.2 443.8v4.3h4.3M357.9 478.4h12.9M357.9 474v8.7"/>
</g>
<g fill="#0dab76" stroke="#0dab76" stroke-width=".38">
<circle cx="461.5" cy="184.8" r=".87"/>
<circle cx="461.5" cy="193.4" r=".87"/>
<circle cx="357.9" cy="478.4" r=".87"/>
<circle cx="301.8" cy="234.4" r=".87"/>
<circle cx="202.4" cy="227.9" r=".87"/>
</g>
<text font-size="5" fill="#808080" x="358.5" y="413.2">J1</text>
<g font-size="4.3" fill="#0dab76">
<text x="111.8" y="89.8">12V and 5V (to 3.3V) Power Distribution</text>
<text x="362.2" y="89.8">INPUTS &amp; OUTPUTS</text>
<text x="569.5" y="89.6">CONTROLLER:</text>
<text x="569.5" y="94.1">TEENSY 4.0</text>
<text x="246.6" y="130.4">Reverse Voltage Protection</text>
<text x="246.6" y="134.9">PCH Mosfet: TSM7P06CP</text>
<text x="383.6" y="154.5" transform="rotate(-90 383.6 154.5)">OUTPUT:</text>
<text x="388.1" y="154.5" transform="rotate(-90 388.1 154.5)">LED DOME</text>
<text x="426.8" y="154.5" transform="rotate(-90 426.8 154.5)">OUTPUT:</text>
<text x="431.3" y="154.5" transform="rotate(-90 431.3 154.5)">12V TELEGRAPH BUTTON</text>
<text x="145.5" y="216.1">Reverse Voltage Protection</text>
<text x="145.5" y="220.6">PCH Mosfet: TSM7P06CP</text>
<text x="122.1" y="229.2">5V</text>
<text x="122.1" y="238.3">GNDX3-2</text>
<text x="457.6" y="239.2" transform="rotate(-90 457.6 239.2)">Button Indicator</text>
<text x="327.7" y="335.9">INPUTS &amp; OUTPUTS: TERMINALS TO ETHERNET</text>
<text x="321" y="352.7">OUTPUT TERMINAL:</text>
<text x="490.5" y="352.9">JST connections</text>
<text x="326.9" y="357.3">RJ45 ethernet port</text>
<text x="503.5" y="357.5">for Button</text>
<text x="343.7" y="361.8">for Button</text>
</g>
<g font-size="4.3" fill="#808080">
<text x="232.3" y="93.7">GND</text>
<text x="225.3" y="102.3">10uF</text>
<text x="229.6" y="110.9">C1</text>
<text x="233.2" y="119.1">12V</text>
<text x="398.3" y="117.4" transform="rotate(-90 398.3 117.4)">X1-2</text>
<text x="406.9" y="117.4" transform="rotate(-90 406.9 117.4)">X1-1</text>
<text x="441.4" y="117.4" transform="rotate(-90 441.4 117.4)">X4-2</text>
<text x="450.1" y="117.4" transform="rotate(-90 450.1 117.4)">X4-1</text>
<text x="302.3" y="128.2">12V</text>
<text x="216.8" y="143.1">X2-1</text>
<text x="267.2" y="141.6">VIN_1</text>
<text x="297.4" y="141.6">12V</text>
<text x="137.3" y="149.8">GND</text>
<text x="154.6" y="149.8">GND</text>
<text x="280.2" y="145.9" transform="rotate(-90 280.2 145.9)">D</text>
<text x="297.4" y="145.9" transform="rotate(-90 297.4 145.9)">S</text>
<text x="216.8" y="151.7">X2-2</text>
<text x="288.8" y="154.5" transform="rotate(-90 288.8 154.5)">G</text>
<text x="393" y="153.7">12V</text>
<text x="450.1" y="153.6" transform="rotate(-90 450.1 153.6)">GND</text>
<text x="577.1" y="151.7">SW_DATA</text>
<text x="216.8" y="160.4">X2-3</text>
<text x="393.3" y="156.1" transform="rotate(-90 393.3 156.1)">PHOENIX_508_2PIN</text>
<text x="436.5" y="156.1" transform="rotate(-90 436.5 156.1)">PHOENIX_508_2PIN</text>
<text x="705.9" y="160.4">LED_DATA</text>
<text x="257.7" y="163.6" transform="rotate(-90 257.7 163.6)">GND</text>
<text x="288.4" y="162.3">GND</text>
<text x="128" y="171.3">100nF</text>
<text x="147.6" y="171.3">10uF</text>
<text x="259.2" y="169.7">500</text>
<text x="134.6" y="180">C3</text>
<text x="151.9" y="180">C2</text>
<text x="232.2" y="176.5" transform="rotate(-90 232.2 176.5)">GND</text>
<text x="260" y="178.3">R1</text>
<text x="279.3" y="175.6" transform="rotate(-90 279.3 175.6)">12V</text>
<text x="436.1" y="175.7">12V</text>
<text x="464.5" y="181.4" transform="rotate(-90 464.5 181.4)">To Switch</text>
<text x="471" y="181.8">10k</text>
<text x="472.5" y="190.8">R6</text>
<text x="499.5" y="188.6" transform="rotate(-90 499.5 188.6)">12V</text>
<text x="139.4" y="196.9">5V</text>
<text x="154.9" y="196.9">3.3V</text>
<text x="441.4" y="192.1">S</text>
<text x="359.8" y="203.6">LED_DATA</text>
<text x="449.6" y="200.7">G</text>
<text x="441.2" y="209.4">D</text>
<text x="466.7" y="207.1" transform="rotate(-90 466.7 207.1)">To input</text>
<text x="199.8" y="214.6">5V</text>
<text x="472.7" y="212.2">SW_OUTPUT</text>
<text x="380.8" y="221.5" transform="rotate(-90 380.8 221.5)">To output</text>
<text x="395.9" y="217.2" transform="rotate(-90 395.9 217.2)">To load</text>
<text x="437.3" y="218.2" transform="rotate(-90 437.3 218.2)">500</text>
<text x="445.5" y="218.3" transform="rotate(-90 445.5 218.3)">R7</text>
<text x="167.9" y="227.9">VIN</text>
<text x="219.3" y="222.8">GND</text>
<text x="130.4" y="229.5">X3-1</text>
<text x="180.9" y="232.3" transform="rotate(-90 180.9 232.3)">D</text>
<text x="198.1" y="232.3" transform="rotate(-90 198.1 232.3)">S</text>
<text x="381.2" y="230.1" transform="rotate(-90 381.2 230.1)">R5</text>
<text x="389.4" y="230.1" transform="rotate(-90 389.4 230.1)">10K</text>
<text x="446" y="233.1" transform="rotate(-90 446 233.1)">D4</text>
<text x="219.3" y="238.8" transform="rotate(-90 219.3 238.8)">3.3V</text>
<text x="309.5" y="238.8" transform="rotate(-90 309.5 238.8)">3.3V</text>
<text x="449.6" y="235.7" transform="rotate(-90 449.6 235.7)">Green</text>
<text x="111.8" y="243.1">PHOENIX_508_2PIN</text>
<text x="171.4" y="241.3" transform="rotate(-90 171.4 241.3)">GND</text>
<text x="189.5" y="240.9" transform="rotate(-90 189.5 240.9)">G</text>
<text x="435.6" y="245.2">GND</text>
<text x="171.8" y="248.7">GND</text>
<text x="163" y="255.6">150</text>
<text x="132.9" y="262.9" transform="rotate(-90 132.9 262.9)">GND</text>
<text x="164.6" y="263.7">R4</text>
<text x="180" y="260.8" transform="rotate(-90 180 260.8)">5V</text>
<text x="392.4" y="258.2">GND</text>
<text x="240.9" y="344.9" transform="rotate(-90 240.9 344.9)">GND</text>
<text x="240.9" y="362.2" transform="rotate(-90 240.9 362.2)">GND</text>
<text x="382.1" y="371.9">SW_IN</text>
<text x="464.7" y="371.9">MISC(2)</text>
<text x="481.9" y="367.6">MISC(1)</text>
<text x="403.7" y="376.3">SW_IN(2)</text>
<text x="481.9" y="376.3">MISC(3)</text>
<text x="240.9" y="379.5" transform="rotate(-90 240.9 379.5)">GND</text>
<text x="382.1" y="380.6">SW_OUT</text>
<text x="464.7" y="380.6">MISC(4)</text>
<text x="382.1" y="389.2">MISC(1)</text>
<text x="403.7" y="384.9">SW_OUT(2)</text>
<text x="403.7" y="393.5">MISC(2)</text>
<text x="240.9" y="396.7" transform="rotate(-90 240.9 396.7)">GND</text>
<text x="382.1" y="397.8">MISC(3)</text>
<text x="445" y="397.8">SW_OUT</text>
<text x="403.7" y="402.2">MISC(4)</text>
<text x="439.8" y="406.5">SW_OUT(2)</text>
<text x="471.1" y="402.2">SW_OUTPUT</text>
<text x="240.9" y="414" transform="rotate(-90 240.9 414)">GND</text>
<text x="328.9" y="449.7">SW_IN</text>
<text x="369.1" y="449.7">SW_IN(2)</text>
<text x="327" y="459.8">SW_DATA_IN</text>
<text x="355.3" y="471.9" transform="rotate(-90 355.3 471.9)">R2</text>
<text x="373.4" y="479.9">SW_DATA</text>
<text x="355.3" y="497.8" transform="rotate(-90 355.3 497.8)">R3</text>
<text x="353.2" y="507.7">GND</text>
</g>
<g font-size="3.7" fill="#808080">
<text x="648.5" y="125.8" transform="rotate(-90 648.5 125.8)">VIN</text>
<text x="657.1" y="129.4" transform="rotate(-90 657.1 129.4)">3V3-1</text>
<text x="661.4" y="129.4" transform="rotate(-90 661.4 129.4)">3V3-2</text>
<text x="396.1" y="135.6" transform="rotate(-90 396.1 135.6)">2</text>
<text x="404.8" y="135.6" transform="rotate(-90 404.8 135.6)">1</text>
<text x="439.3" y="135.6" transform="rotate(-90 439.3 135.6)">2</text>
<text x="448" y="135.6" transform="rotate(-90 448 135.6)">1</text>
<text x="616.6" y="134.3">12-MISO/MQSL</text>
<text x="665.2" y="134.2">0-RX1/CRX2</text>
<text x="241.9" y="141">1</text>
<text x="616.6" y="142.9">13-SCK/CRX1/LED</text>
<text x="666" y="142.9">1-TX1/CTX2</text>
<text x="241.9" y="149.6">2</text>
<text x="294.4" y="146.3" transform="rotate(-90 294.4 146.3)">G</text>
<text x="292.5" y="152.9" transform="rotate(-90 292.5 152.9)">1</text>
<text x="616.6" y="151.5">14-A0/TX3/S-PDIF_IN</text>
<text x="673.3" y="151.5">2-OUT2</text>
<text x="241.9" y="158.3">3</text>
<text x="616.6" y="160.2">15-A1/RX3/SPDIF_IN</text>
<text x="669.3" y="160.2">3-LRCLK2</text>
<text x="616.6" y="168.8">16-A2/RX4/SCL1</text>
<text x="671.5" y="168.8">4-BCLK1</text>
<text x="616.6" y="177.4">17-A3/TX4/SDA1</text>
<text x="677.4" y="177.4">5-IN2</text>
<text x="616.6" y="186.1">18-A4/SDA0</text>
<text x="670.7" y="186.1">6-OUT1D</text>
<text x="441.7" y="194.7">G</text>
<text x="449.2" y="192.8">1</text>
<text x="616.6" y="194.7">19-A5/SCL0</text>
<text x="662.8" y="194.7">7-OUT1A/RX2</text>
<text x="616.6" y="203.3">20-A6/TX5/LRCLK1</text>
<text x="669.7" y="203.3">8-IN1/TX2</text>
<text x="616.6" y="212">21-A7/RX5/BCLK1</text>
<text x="670.7" y="212">9-OUT1C</text>
<text x="616.6" y="220.6">22-A8/CTX1</text>
<text x="676" y="220.6">10-CS</text>
<text x="155.6" y="227.3">1</text>
<text x="231" y="227.3">1</text>
<text x="292.8" y="227.3">8</text>
<text x="195.1" y="232.6" transform="rotate(-90 195.1 232.6)">G</text>
<text x="231" y="231.7">2</text>
<text x="241" y="229.2">ADJ/GND</text>
<text x="241" y="233.6">VOUT_2</text>
<text x="274.6" y="233.5">VOUT</text>
<text x="279.5" y="229.2">NC</text>
<text x="292.8" y="231.7">7</text>
<text x="616.6" y="229.2">23-A9/CRX1/MCLK1</text>
<text x="661.6" y="229.2">11-MOSI/CTX1</text>
<text x="155.6" y="236">2</text>
<text x="193.2" y="239.2" transform="rotate(-90 193.2 239.2)">1</text>
<text x="231" y="236">3</text>
<text x="241" y="237.9">VOUT_3</text>
<text x="270.6" y="237.9">VOUT_4</text>
<text x="292.8" y="236">6</text>
<text x="231" y="240.3">4</text>
<text x="241" y="242.2">VIN</text>
<text x="275.5" y="242.2">NC_2</text>
<text x="292.8" y="240.3">5</text>
<text x="618.2" y="249.9" transform="rotate(-90 618.2 249.9)">GND1</text>
<text x="626.9" y="249.9" transform="rotate(-90 626.9 249.9)">GND2</text>
<text x="635.5" y="249.9" transform="rotate(-90 635.5 249.9)">GND3</text>
<text x="657.1" y="249.9" transform="rotate(-90 657.1 249.9)">ON/OFF</text>
<text x="661.4" y="249.9" transform="rotate(-90 661.4 249.9)">D+</text>
<text x="665.7" y="249.9" transform="rotate(-90 665.7 249.9)">D-</text>
<text x="670.1" y="249.9" transform="rotate(-90 670.1 249.9)">VUSB</text>
<text x="674.4" y="249.9" transform="rotate(-90 674.4 249.9)">VBAT</text>
<text x="678.7" y="249.9" transform="rotate(-90 678.7 249.9)">PROGRAM</text>
<text x="243.8" y="339.6">P$1</text>
<text x="258.2" y="341.5">P$1</text>
<text x="243.8" y="356.9">P$1</text>
<text x="258.2" y="358.8">P$1</text>
<text x="507.3" y="365.5">1</text>
<text x="366.2" y="369.8">7</text>
<text x="507.3" y="369.8">2</text>
<text x="243.8" y="374.1">P$1</text>
<text x="258.2" y="376">P$1</text>
<text x="366.2" y="374.1">5</text>
<text x="507.3" y="374.1">3</text>
<text x="366.2" y="382.8">1</text>
<text x="366.2" y="378.5">3</text>
<text x="507.3" y="378.5">4</text>
<text x="366.2" y="387.1">8</text>
<text x="243.8" y="391.4">P$1</text>
<text x="258.2" y="393.3">P$1</text>
<text x="366.2" y="395.7">4</text>
<text x="366.2" y="391.4">6</text>
<text x="507.3" y="395.7">1</text>
<text x="366.2" y="400">2</text>
<text x="507.3" y="400">2</text>
<text x="507.3" y="404.4">3</text>
<text x="243.8" y="408.7">P$1</text>
<text x="258.2" y="410.6">P$1</text>
<text x="353" y="441.2" transform="rotate(-90 353 441.2)">1</text>
<text x="357.3" y="441.2" transform="rotate(-90 357.3 441.2)">2</text>
<text x="361.6" y="441.2" transform="rotate(-90 361.6 441.2)">3</text>
</g>
</svg>
